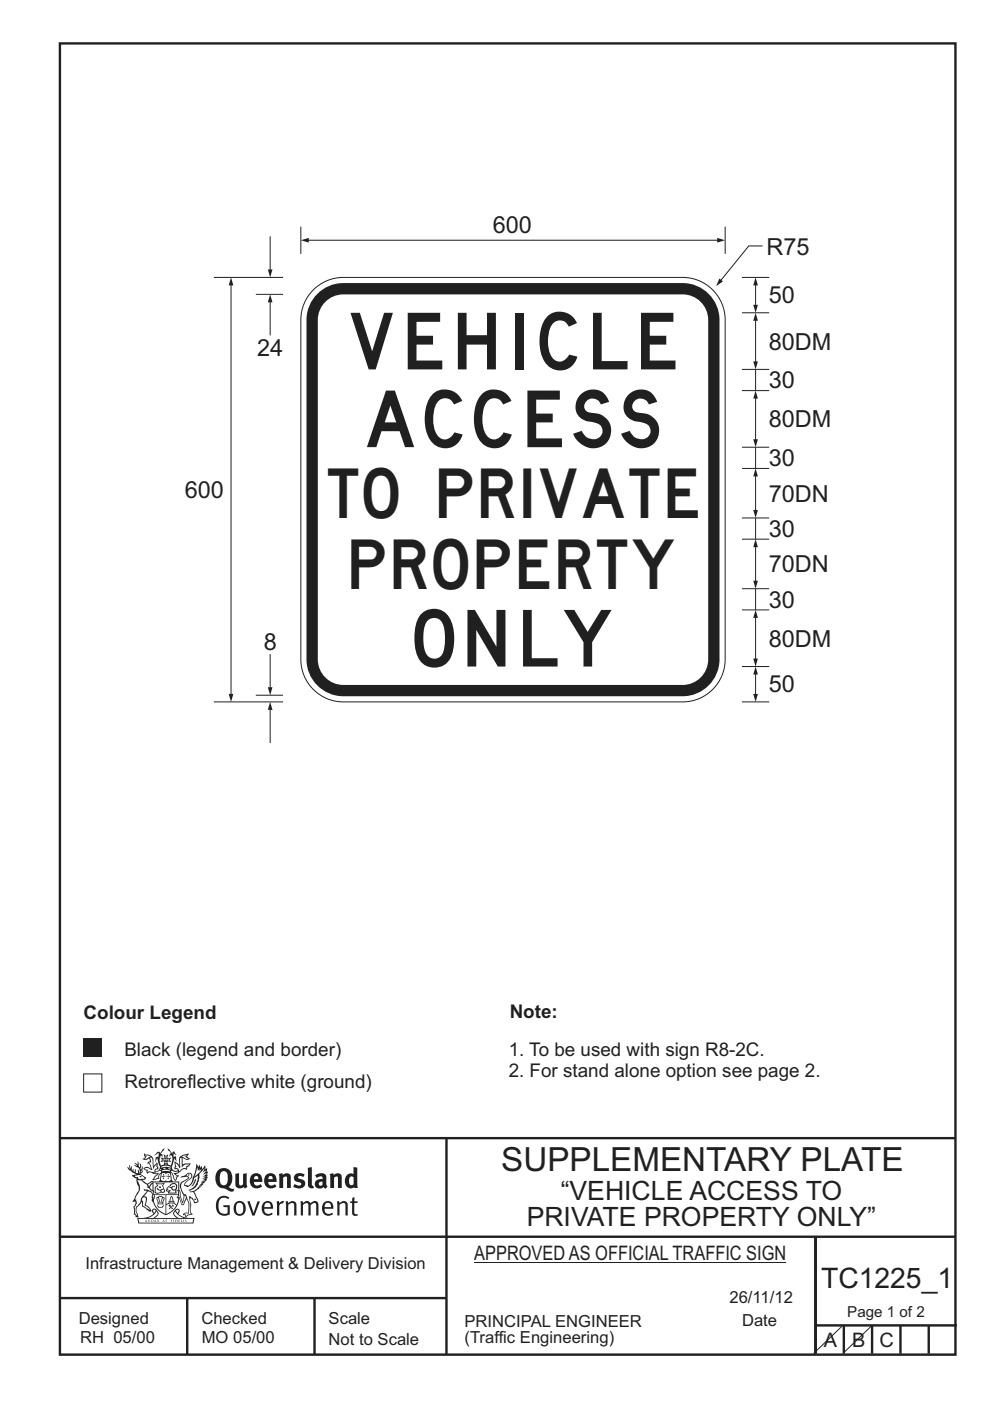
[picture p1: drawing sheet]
<svg xmlns="http://www.w3.org/2000/svg" width="210mm" height="297mm" viewBox="0 0 210 297" stroke-linecap="round" stroke-linejoin="round" font-family="sans-serif">
<g fill="none" stroke="#231f20" stroke-width=".51">
<path d="M12.7 9.2h190v278h-190zM12.7 241.3h189.9M94.7 241.4v45.8M12.7 262.2h190.1M12.7 275.2h82M39.7 275.2v12M66.7 275.2v12M173 262.2v24.8M173 281h30M179 281v6M185 281v6M191 281v6"/>
<path d="M197 281v6"/>
</g>
<path d="M100.6 267.7h66.2" fill="none" stroke="#231f20" stroke-width=".21"/>
<g fill="#231f20">
<path d="M47 248.5a2.55 2.55 0 0 0 0 2.7l.3 .1a.81 .81 0 0 0 1-.9v-.6a1.04 1.04 0 0 0-1.1-1.5zM46.3 248.1a1.82 1.82 0 0 1 2.1-.2 1.82 1.82 0 0 1 .9 1.9 2.29 2.29 0 0 1-.8 1.9l.7 .3h.5l-.2 .6a2.87 2.87 0 0 1-2-.7 2.12 2.12 0 0 1-1.7-3.1z" fill-rule="evenodd"/>
<path d="M49.9 248.9l.8-.2v2a.46 .46 0 0 0 .2 .6 .46 .46 0 0 0 .7-.2v-2.2l.7-.2v2.4l.2 .5-.6 .4-.2-.3a1.02 1.02 0 0 1-1.2 .2 1.02 1.02 0 0 1-.6-1.1z" fill-rule="evenodd"/>
<path d="M54 249.5l-.1 .5h.9a.49 .49 0 0 0-.2-.6 .49 .49 0 0 0-.6 .1zM53.4 249.2a1.34 1.34 0 0 1 1.6-.3 1.34 1.34 0 0 1 .6 1.5v.2h-1.7a.77 .77 0 0 0 .5 .8 .77 .77 0 0 0 .9-.3l.3 .4a1.59 1.59 0 0 1-2.1 .2 1.59 1.59 0 0 1-.4-2z" fill-rule="evenodd"/>
<path d="M57 249.5l-.1 .5h.9a.49 .49 0 0 0-.2-.6 .49 .49 0 0 0-.6 .1zM56.4 249.2a1.34 1.34 0 0 1 1.6-.3 1.34 1.34 0 0 1 .7 1.5v.2h-1.8a.77 .77 0 0 0 .5 .8 .77 .77 0 0 0 .9-.3l.3 .4a1.59 1.59 0 0 1-2 .2 1.59 1.59 0 0 1-.5-2z" fill-rule="evenodd"/>
<path d="M59.1 248.9l.8-.2 .1 .4a.95 .95 0 0 1 1-.3 .95 .95 0 0 1 .7 .8v2.3h-.8v-2.3a.46 .46 0 0 0-.8 .1v2.2h-.9z" fill-rule="evenodd"/>
<path d="M62.5 249.1a1.75 1.75 0 0 1 2.1-.1l-.2 .5-.6-.2a.43 .43 0 0 0-.6 .3l.4 .3a1.04 1.04 0 0 1 1.2 1.2 1.04 1.04 0 0 1-1.4 .9l-1.2-.4 .3-.6 1 .4 .4-.4a.88 .88 0 0 0-1-.5l-.4-.2-.1-.4z" fill-rule="evenodd"/>
<path d="M65.3 247.6l.8-.2 .1 3.8 .2 .2 .2 .5a.88 .88 0 0 1-1-.1 .88 .88 0 0 1-.3-1z" fill-rule="evenodd"/>
<path d="M67.8 250.6a.43 .43 0 0 0-.1 .7 .43 .43 0 0 0 .7-.1v-.7zM66.8 249.2a1.7 1.7 0 0 1 2.4 .1v1.8l.3 .4-.4 .5-.5-.3a1.03 1.03 0 0 1-1.7-.2 1.03 1.03 0 0 1 .8-1.5h.7v-.4a.8 .8 0 0 0-1.2 .1z" fill-rule="evenodd"/>
<path d="M69.9 248.9l.8-.2 .1 .4a.95 .95 0 0 1 1-.3 .95 .95 0 0 1 .7 .8v2.3h-.8v-2.3a.46 .46 0 0 0-.8 .1v2.2h-.8z" fill-rule="evenodd"/>
<path d="M74.3 249.5a1.48 1.48 0 0 0 0 1.7l.4 .1 .3-.2v-1.5l-.3-.2zM75 247.4l.8 .2 .1 4.3h-.7l-.1-.2a1.26 1.26 0 0 1-1.4 0 1.26 1.26 0 0 1-.6-1.3 1.29 1.29 0 0 1 .5-1.3 1.29 1.29 0 0 1 1.4-.2z" fill-rule="evenodd"/>
<path d="M46.4 253.9a1.72 1.72 0 0 1 2.2 0l-.2 .3a1.24 1.24 0 0 0-1.4-.1 1.24 1.24 0 0 0-.7 1.3 1.49 1.49 0 0 0 1.3 2l.7-.2v-1.3h-.9l-.1-.4h1.4v2a1.93 1.93 0 0 1-2.2-.1 1.93 1.93 0 0 1-.7-2.2l.2-.7z" fill-rule="evenodd"/>
<path d="M50.3 255.2a1.65 1.65 0 0 0 .3 2.2 .99 .99 0 0 0 1-1.5 .78 .78 0 0 0-.4-.8 .78 .78 0 0 0-.9 .1zM50 254.9a1.33 1.33 0 0 1 1.6-.1 1.33 1.33 0 0 1 .5 1.5 1.31 1.31 0 0 1-1.3 1.5 1.31 1.31 0 0 1-1.3-1.6l.1-.5z" fill-rule="evenodd"/>
<path d="M52.5 254.7l.4-.1 .9 2.6 .8-2.5h.5l-1.1 3h-.5z" fill-rule="evenodd"/>
<path d="M56.2 255.2l-.2 .7h1.4a.7 .7 0 0 0-.3-.8 .7 .7 0 0 0-.9 .1zM55.9 255a1.22 1.22 0 0 1 1.5-.2 1.22 1.22 0 0 1 .5 1.5h-1.9a.93 .93 0 0 0 .5 1 .93 .93 0 0 0 1.2-.2l.1 .3a1.43 1.43 0 0 1-1.7 .1 1.43 1.43 0 0 1-.6-1.7z" fill-rule="evenodd"/>
<path d="M58.7 254.8l.4-.2 .1 .5 .4-.3 .6-.2-.2 .6a.66 .66 0 0 0-.8 .6v1.9h-.4z" fill-rule="evenodd"/>
<path d="M60.6 254.8l.4-.2 .1 .5a.94 .94 0 0 1 1-.4 .94 .94 0 0 1 .8 .7v2.3h-.5l-.1-2.5a.81 .81 0 0 0-1.2 .3v2.2h-.4z" fill-rule="evenodd"/>
<path d="M63.7 254.7l.5-.1 .1 .5 .4-.3a.78 .78 0 0 1 1.1 .3 .9 .9 0 0 1 1-.5 .9 .9 0 0 1 .7 .8v2.3h-.4l-.1-2.5a.67 .67 0 0 0-1.1 .3v2.2h-.5v-2.4l-.4-.2-.7 .4v2.2h-.5z" fill-rule="evenodd"/>
<path d="M69 255.2l-.2 .7h1.4a.7 .7 0 0 0-.3-.8 .7 .7 0 0 0-.9 .1zM68.7 255a1.22 1.22 0 0 1 1.5-.2 1.22 1.22 0 0 1 .5 1.5h-1.9a.93 .93 0 0 0 .5 1 .93 .93 0 0 0 1.2-.2l.1 .3a1.44 1.44 0 0 1-1.7 .1 1.44 1.44 0 0 1-.6-1.7z" fill-rule="evenodd"/>
<path d="M71.4 254.8l.5-.2 .1 .5a.94 .94 0 0 1 1-.4 .94 .94 0 0 1 .7 .7v2.3h-.4l-.1-2.5a.81 .81 0 0 0-1.2 .3v2.2h-.5z" fill-rule="evenodd"/>
<path d="M74.7 254l.5-.2v.9h.7l-.1 .4h-.7l.1 2.2 .1 .1h.5l.1 .3a.75 .75 0 0 1-1.2-.6v-2h-.4v-.4h.4z" fill-rule="evenodd"/>
<path d="M30.8 244.9l1.1 .3-.9 .5h-.4l.5-.5zM31.8 245.5l.2-.1a2.44 2.44 0 0 1 .4 2l.1 .4 .7-1-.1 .6 .3 .3a.57 .57 0 0 0-.6 .8l-1-.2-.5 .2 .1-.5-.7-.2 .6-.2 1 .5 .1-.1-.6-1.3-.2-.1 .5-.1zM30.7 244.5l-.2 .4 .3 .4-.6 .4a1.04 1.04 0 0 0 1.4-.1l.2 .7h-.4l-.2 .4a.94 .94 0 0 1 .9 1.1l-.2-.1a1.16 1.16 0 0 0-1.5-.1l.3 .4 .4 .2 .1 .5 .2 .2v-.2a.94 .94 0 0 1 1.1 .2h.9l-1.2 1.2a1.13 1.13 0 0 0 1.2-.2l.4-.1-.1-.4 .5-.7a.83 .83 0 0 0-.6 1.1l-.3-.1-.7 .3 1.1-1.4-.5 .2-.5-.1 1.3-.5-.2-.2-.8 .4v-.3l.2-.2 .3 .1 .1-.3-.2-.4v-.6l-.2-.3-.6 .9v-.7a1.42 1.42 0 0 0-1.7-1.8z" fill-rule="evenodd"/>
<path d="M38.5 245.3l.5-.3 .7-.1-.6 .3 .8 .5h-.3zM38.3 245.5h.2l.1 2a1.69 1.69 0 0 1 1.5-.7l-.7 .5 .1 .5a1.1 1.1 0 0 0-1.5 .6l-.1-.5-.2-.2h-.5l.2-.4-.2-.7a1.42 1.42 0 0 1 .8 1.1l.2-.1zM37.1 246.2l.1 1-.2 .3v.5l.6-.1 .1 .2a.96 .96 0 0 1-1.1-.1l-.1 .1a1.06 1.06 0 0 0 1.3 .2v.1a.72 .72 0 0 1-1 .2l.3 .5 .6 .3-.4 .1-.1 .7-.3-.4-.3-1.1-.4-.4 .4 .9a1.54 1.54 0 0 0 .6 1.2l.2-.3a.58 .58 0 0 1 .5-.7l.1-.2h-.3l-.4-.3 .9-.5a.93 .93 0 0 1 1.1-.5l.1 .2 .2-.1 .1-.5a.99 .99 0 0 0 .7-.9l-1.3 .1-.4 .3v-1.5l.9 .4 .8-.3h-.3l-.5-.4 .4-.7-.7 .2a1.46 1.46 0 0 0-1.3 2.1v.4l-.2-.4z" fill-rule="evenodd"/>
<path d="M35.6 248.9l.2 .1-.1 .4h.3l-.3 .1v.5l-.1-.6h-.3l.3-.1z" fill-rule="evenodd"/>
<path d="M34.6 248.9l.2 .1-.1 .3 .4 .1h-.4v.6l-.1-.5-.3-.1h.3z" fill-rule="evenodd"/>
<path d="M34.3 248.8a.57 .57 0 0 1 .9 .2 .57 .57 0 0 1 .9-.2l.2 1.4-.2 .1a.57 .57 0 0 1-.9-.1 .69 .69 0 0 1-1.1 0zM34.2 248.1l-.3 2.1-.2 .4h2.9l-.1-.4-.3-2.1h-.2v.3l-.8-.1-.9 .1 .1-.3z" fill-rule="evenodd"/>
<path d="M34.2 252.4a.3 .3 0 0 0 .6 0 .3 .3 0 0 0-.6 0zM33.3 251l.3 .3-.3 .3a.79 .79 0 0 0 0 1.3l.8-.2-.1-.3a.55 .55 0 0 1-.7-.6h.1l.1 .3 .4 .1 .8-.2-.4-.7 .4-.3-.7 .1zM33 250.7l1.1 .2 .9-.2-.4 .7 .4 1.1a.56 .56 0 0 1-.8 .3l-.2 .1a.73 .73 0 0 1-.9 .1 .73 .73 0 0 1-.3-.9v-.4l.5-.4z" fill-rule="evenodd"/>
<path d="M35.6 251.9l.7-.5a.58 .58 0 0 1 1-.1 .58 .58 0 0 1-.5 .9l-.2-.3a.43 .43 0 0 1 .6-.3v-.1a.57 .57 0 0 0-.8 .2l-.2-.1-.3 .2 .4 .1a.55 .55 0 0 0 .9 .5v.5h-1.3l.3-.4-.1-.2-.6 .1 .2-.2-.2-.1zM35.4 251.8l-.1 .2a.39 .39 0 0 0 .2 .7l.3-.1-.2 .5h1.9l-.1-.8a.86 .86 0 0 0-.1-1.4 .86 .86 0 0 0-1.3 .4z" fill-rule="evenodd"/>
<path d="M36 254.8h.8v.2h-.8zM36.4 253.8l.2 .8h-.4zM36.4 253.5l-.3 .5-.1 .6h-.2v.4l-.7 .4 .1 .2a1.48 1.48 0 0 1 2.2 .1l.2-.1-.6-.5v-.5h-.2l-.1-.6z" fill-rule="evenodd"/>
<path d="M35.8 255.4l.3 .1 .2 .3 .3-.2-.2-.2a.38 .38 0 0 1 .4 .5l-.1-.2-.3 .3 .3 .2-.3 .2-.1-.3-.4 .3-.1-.2 .4-.3-.2-.1-.1 .1z" fill-rule="evenodd"/>
<path d="M34.5 254h.2v.2l-.3 .6h-.1zM33.6 255.3h.9v.2a.55 .55 0 0 1-.8 .4v-.2h-.2zM33.4 254h.2l.2 .8h-.2zM33.6 255h.8l.1 .1-.8 .1zM33.8 253.7h.5l-.2 1.1h-.2zM33.3 253.8l-.1 .3 .3 1.2a.48 .48 0 0 0-.1 .5 .48 .48 0 0 0 .4 .3l.6-.1a.49 .49 0 0 0 .2-.7l.3-1.2-.1-.3a1.42 1.42 0 0 0-1.5 0z" fill-rule="evenodd"/>
<path d="M33.6 251.6h.5l.1 .3h-.4z" fill-rule="evenodd"/>
<path d="M41.3 250.1l.3-.2-.2 .9-.6 .7h-.2l.5-.7z" fill-rule="evenodd"/>
<path d="M39.7 249l.3-.2 .5 .2a.88 .88 0 0 1-.6 1.1 1.22 1.22 0 0 0-.8 1.3l.5 .2a.72 .72 0 0 0 .9-.4l.5-.8 .2-.6 .8-.6v.3a2.85 2.85 0 0 1-2 2.8l.1 .1a2.13 2.13 0 0 0 1.9-1.5l-.1-.2a2.01 2.01 0 0 0 .3-1.8l1.2-1.3-.4 1 .7-.5-.7 1 .8-.4-.8 .8 .7-.1-.9 .5 .8-.1-.8 .4h.7l-.8 .3 .3 .2h-.4l.2 .4-.4-.1 .2 .3h-.4l.1 .3h-.1a2.16 2.16 0 0 1-2 1l.1 .2h.4a.76 .76 0 0 1 .7 .7l.5 1.2-.6 .2a1.45 1.45 0 0 0-1.2-1.3l.3 1.8-.1 1.9 .4 .2a1.07 1.07 0 0 0-1.2 .4v-.3l-.5-.2a.87 .87 0 0 1 1-.1l.1-.7a4.4 4.4 0 0 0-.6-3.1l-.1-.3h-.2a2.16 2.16 0 0 1-.7-2.2l.3-.3 1.2-.8a.55 .55 0 0 0-.4-.7zM37.8 252.4a.76 .76 0 0 1 .3 1.1l.6 1.6 .4-1.7 .2 .1a.61 .61 0 0 1-.1 .9l-.3 .9h-.2l-.7-1.6-.3 .1a1.18 1.18 0 0 0 .1-1.4zM41.8 247.5l.2 .8 .3-.6v.6l.3-.5a1.9 1.9 0 0 1-1.1 1.4l-.3 .3zM38.2 249.6l1.4-.1 .2 .1v.3l-.5 .3a1.26 1.26 0 0 0-1 1.9l.2 .7a1.84 1.84 0 0 1 .2 2l-.4-1.3a.96 .96 0 0 0-.4-1.3l-.4 .3a.78 .78 0 0 1-.1 1.3l.2 .2h.4l.4 1.1a.38 .38 0 0 0 .2 .4 .38 .38 0 0 0 .4-.1l.6-1.2a2.94 2.94 0 0 1 .3 2.5v.5l-.8-.1-.3 .4v.2l.4-.1 .1 .4 .2 .1a1.02 1.02 0 0 1 1.3-.5l-.1-.4-.3-.1 .2-1.7-.3-1.4 .1 .1a1.14 1.14 0 0 1 .7 .9 .63 .63 0 0 0 .9-.2 .63 .63 0 0 0-.2-.8l-.6-1.3 .9-.6 .2-.3 .2-.1v-.2h.3l-.1-.3h.4l-.1-.3 .5-.1-.2-.2 .5-.4 .1-.2-.3 .1 .5-.6-.3 .1 .3-.6-.4 .1 .4-.5v-.3l-.3 .2 .1-.6v-.3l-.4 .3-.1-.8-.5 .8-.2-.7-.2 .5-.3-.8-.1 .6-.5-.8-.1 1.4-.7 1.9a1.81 1.81 0 0 1-.9 1.4l-.6-.2a1.75 1.75 0 0 1 1.1-1.2 .75 .75 0 0 0 .1-1.3 .75 .75 0 0 0-1.2 .5z" fill-rule="evenodd"/>
<path d="M41.2 254.2l.3-.1 .1 .3h-.4z" fill-rule="evenodd"/>
<path d="M29.4 258.4h11.6l-.2 .8h-11.3zM31.3 258.2l.5-.1a2.48 2.48 0 0 0 1.4-1.3l.2 .6-.5 .5-.4 .3zM32.5 256.6l.3-.2 .2 .2-.3 .6zM37.2 256.8a2.65 2.65 0 0 0 1.8 1.4h-1.1l-.5-.3-.5-.5zM37.4 256.6l.2-.2 .3 .2-.3 .6zM29.2 258.2l.1 1.2h11.7l.3-1.1-.2-.1a4.1 4.1 0 0 1-3.3-.9l.3-.4-.1-.5a1.06 1.06 0 0 0-1.3 .9l.2 .4 .6 .5h-4.7l.3-.1a.84 .84 0 0 0 .6-.7 .84 .84 0 0 0-.5-.9l-.3-.2-.5 .1-.1 .5 .3 .4a4.2 4.2 0 0 1-3.4 .9z" fill-rule="evenodd"/>
<path d="M31 258.7l.1 .2h-.2zM31 258.6l-.3 .5 .4-.1 .2 .1z" fill-rule="evenodd"/>
<path d="M31.3 258.6h.2v.4a.25 .25 0 0 0 .3-.1 .25 .25 0 0 0-.1-.3h.1a.29 .29 0 0 1 0 .4 .29 .29 0 0 1-.4 0 .29 .29 0 0 1 0-.4z" fill-rule="evenodd"/>
<path d="M32.2 258.6a.22 .22 0 0 1 .3 .2 .22 .22 0 0 1-.3 .2zM32 258.6v.5a.33 .33 0 0 0 .5-.1 .33 .33 0 0 0 0-.4 .33 .33 0 0 0-.5 0z" fill-rule="evenodd"/>
<path d="M32.9 258.7l.1 .2h-.2zM32.9 258.6l-.2 .5 .3-.1 .2 .1z" fill-rule="evenodd"/>
<path d="M33.3 258.6h.2v.2l.3-.2-.2 .2 .2 .3-.3-.2-.1 .2h-.1l.2-.3z" fill-rule="evenodd"/>
<path d="M34.7 258.7l.1 .2h-.2zM34.7 258.6l-.3 .5 .4-.1 .2 .1z" fill-rule="evenodd"/>
<path d="M35 258.6h.4h-.1v.5h-.2l.1-.5z" fill-rule="evenodd"/>
<path d="M36.2 258.6h.3h-.2v.2h.2h-.2l.1 .3h-.2z" fill-rule="evenodd"/>
<path d="M36.7 258.6h.2v.5h-.2z" fill-rule="evenodd"/>
<path d="M37.3 258.6a.22 .22 0 0 1 .3 .2 .22 .22 0 0 1-.3 .2zM37.1 258.6v.5a.33 .33 0 0 0 .5-.1 .33 .33 0 0 0 0-.4 .33 .33 0 0 0-.5 0z" fill-rule="evenodd"/>
<path d="M37.8 258.6h.3h-.1v.2h.1h-.1v.2l.1 .1h-.3z" fill-rule="evenodd"/>
<path d="M38.3 258.6h.3l-.1 .4 .2 .1h-.4z" fill-rule="evenodd"/>
<path d="M38.9 258.6h.2v.5h-.2z" fill-rule="evenodd"/>
<path d="M39.3 258.6h.2l-.2 .1 .2 .2-.1 .2h-.1v-.2l.2 .1z" fill-rule="evenodd"/>
<path d="M34.2 247.4a1.51 1.51 0 0 1 2 .2 2.67 2.67 0 0 0-2.1 0zM35.7 247.6l.4 .2 .1 .2-.4-.1zM34.6 247.7l.4-.1 .2 .2h-.4zM34 247.9l.3 .1-.3 .1zM34.9 246.9l.3-.2 .2 .2zM34.9 245.7h.2v.4h-.2zM35 245.1l.2 .2 .2-.2-.1 .4h-.2zM35.1 246.3h.2l.1 .4-.2-.2-.2 .2zM35.3 245.7h.2v.4h-.2zM34.4 245.7l.3 .1v.2l-.3 .1 .2-.2zM35.7 245.8l.3-.1-.2 .2 .2 .2-.4-.1zM32.7 244.9l1-.5-.1 1-.2-.1-.4 .1-.2 1.1 .5-1 .2 .9a1.84 1.84 0 0 1 .3 1.7l.4 .1a2.48 2.48 0 0 1 2.2 .1l.2-.3-.2-.7 .7-1.7 .4 .6-.2-1-.2-.1-.2 .3v-.9l.6 .4-.6-.7h-.3l-.1 .4-.5-.8-.5-.3 .2 .4 .5 .6-.4 .7 .4-.3a2.06 2.06 0 0 1 0 2.2l-.6-.2-.1-.6 .1-.1 .8 .2-.4-.5 .4-.5-.7 .2-.2-.2 .2-.7-.5 .4-.5-.4 .2 .7-.2 .2-.7-.2 .4 .5-.4 .5 .7-.2 .2 .1-.2 .6-.5 .2a2.02 2.02 0 0 1 0-2.2l.3 .5-.1-.6-.3-.1 .8-1.2-.5 .3-.4 .7-.2-.3a.8 .8 0 0 0-.8 .5z" fill-rule="evenodd"/>
<path d="M29.2 250.1l.3 .2a.61 .61 0 0 1 .8 .3l.3 .2a.8 .8 0 0 1 .6 1l.4 .1 .5 .6a1 1 0 0 1 .5 1l-.1 .7v-.5h-.1a.96 .96 0 0 0-.8-1.3l-.3-.2h-.6l-.1-.1-.2 .1 .2 .3h.5l-1.1 1.4-.2 .9-.4 .6a1.33 1.33 0 0 0-.5 1.8l.2 .5a1.26 1.26 0 0 1-.5-1.4l-.1-.4a1.56 1.56 0 0 0 .4-1.7l-.3 .2 .2-.5a3.2 3.2 0 0 0 .7-3zM30.4 253.9h.4a2.06 2.06 0 0 1-.1 1.6l.7 .5 .4 .5-.6-.2-.8-.6-.1-.9a.51 .51 0 0 1 .1-.9zM28.6 249.3a1.52 1.52 0 0 1 2.1 .6l-1.1 .1-.2-.1-.2-.4-.4 .1zM27.5 247v.8l-.3-.4-.2 .1a3.1 3.1 0 0 0 2 1.5l-1 .1 .5 .6 .5 .1v1.1a1.84 1.84 0 0 1-.2 2.5l-.4 .9-.4 .4 .3 .1 .4-.1 .1 .4-.2 .5-.3 .2 .1 1.8 .2-.1 .2 .6h.2l.4-.1-.1-.5a1.3 1.3 0 0 1-.1-1.6l.8-1.1 .2 1.1 .6 .2 .4 .6 .2-.2 .2 .4 .5-.1a1.85 1.85 0 0 0-1.2-1.3l.1-.3a1.39 1.39 0 0 0 0-1.5h-.5l.5-.6a.66 .66 0 0 1 .9-.4 .66 .66 0 0 1 .3 .9l-.1 .4h.2v.1l-.2 .3 .2 .5 .2-.3a2.24 2.24 0 0 0 .1-2.2 .73 .73 0 0 1-.7-.6 .73 .73 0 0 1 .5-.8l.1-.2a.94 .94 0 0 0-.9 .8 .48 .48 0 0 1-.1-.5 .48 .48 0 0 1 .5-.3l.5-.3a.51 .51 0 0 0-.8 .2l-.5 .3-1-.8 .6-.1 .1-.5-1.1-.7 .5-.4v-.4l-.5 .5 .1-.2a.69 .69 0 0 0 .2-1.1v.5l-.3 .2 .1-1.1-.3-.2 .1 .6-.1 .2-.4-1.2v.6l-.7-.3 .6 .6-.6-.2 .2 .3a1 1 0 0 1 .8 1.5l-.2-.8v.8l-.5-.2-.1-.7-.2 .6-.2-.1v-.6l-.2 .4-.2-.2 .1-.7-.2 .5z" fill-rule="evenodd"/>
<path d="M29.5 249.5l.3-.2 .3 .3z" fill-rule="evenodd"/>
<path d="M32.4 250.5h5.6v2l-.2-.1v-1.7h-5.2v2.5h5.2v-.8l.1 .2-.1 1.1v-.3h-2.5v4a4.1 4.1 0 0 0 2.6-3.6l.1-.1a4 4 0 0 1-2.8 3.9 4.2 4.2 0 0 1-2.8-4.7l.1 1.3 .1-.1a3.8 3.8 0 0 0 2.5 3.3v-4h-2.5l-.2-.9z" fill-rule="evenodd"/>
<circle cx="40" cy="249.1" r=".17"/>
</g>
<path d="M63.8 48v5.8M65.4 50.9h86.9M153.8 48v5.8M157.4 129.3h5.7M157.4 148.8h5.7M157.4 141.3h5.7M178.6 281.2l-6 5.8" fill="none" stroke="#231f20" stroke-width=".21"/>
<g fill="#231f20">
<path d="M152.1 50.4l1.7 .5-1.7 .5z"/>
<path d="M63.8 50.9l1.7-.5v1z"/>
</g>
<path d="M160.3 142.9v4.4" fill="none" stroke="#231f20" stroke-width=".21"/>
<g fill="#231f20">
<path d="M159.8 147.1h1l-.5 1.7z"/>
<path d="M160.3 141.3l.5 1.7h-1z"/>
</g>
<path d="M66.5 61.5a9 9 0 0 1 6.3-2.7h72a9 9 0 0 1 9 9v72a9 9 0 0 1-9 9h-72a9 9 0 0 1-9-9v-72a9 9 0 0 1 2.7-6.3z" fill="none" stroke="#231f20" stroke-width=".21"/>
<path d="M67.3 62.3a7.8 7.8 0 0 1 5.5-2.3h72a7.8 7.8 0 0 1 7.8 7.8v72a7.8 7.8 0 0 1-7.8 7.8h-72a7.8 7.8 0 0 1-7.8-7.8v-72a7.8 7.8 0 0 1 2.3-5.5z" fill-rule="evenodd" fill="#231f20"/>
<path d="M69 64a5.4 5.4 0 0 1 3.8-1.6h72a5.4 5.4 0 0 1 5.4 5.4v72a5.4 5.4 0 0 1-5.4 5.4h-72a5.4 5.4 0 0 1-5.4-5.4v-72a5.4 5.4 0 0 1 1.6-3.8z" fill-rule="evenodd" fill="#fff"/>
<path d="M161.7 52.1h-2.9l-5.9 7.4" fill="none" stroke="#231f20" stroke-width=".21"/>
<path d="M152.6 59l.7 .7-1.4 1z" fill="#231f20"/>
<path d="M160.3 130.9v8.9" fill="none" stroke="#231f20" stroke-width=".21"/>
<g fill="#231f20">
<path d="M159.8 139.6h1l-.5 1.7z"/>
<path d="M160.3 129.3l.5 1.7h-1z"/>
</g>
<path d="M157.4 66.3h5.7M157.4 78.3h5.7M160.3 67.9v8.9" fill="none" stroke="#231f20" stroke-width=".21"/>
<g fill="#231f20">
<path d="M159.8 76.6h1l-.5 1.7z"/>
<path d="M160.3 66.3l.5 1.7h-1z"/>
</g>
<path d="M157.4 58.8h5.7M160.3 60.4v4.4" fill="none" stroke="#231f20" stroke-width=".21"/>
<g fill="#231f20">
<path d="M159.8 64.6h1l-.5 1.7z"/>
<path d="M160.3 58.8l.5 1.7h-1z"/>
</g>
<path d="M157.4 82.8h5.7M157.4 94.8h5.7M160.3 84.4v8.9" fill="none" stroke="#231f20" stroke-width=".21"/>
<g fill="#231f20">
<path d="M159.8 93.1h1l-.5 1.7z"/>
<path d="M160.3 82.8l.5 1.7h-1z"/>
</g>
<path d="M160.3 78.3v4.5M157.4 99.3h5.7M160.3 94.8v4.5M157.4 109.8h5.7M157.4 114.3h5.7M160.3 100.9v7.4M160.3 109.8v4.5M157.4 124.8h5.7M160.3 124.8v4.5" fill="none" stroke="#231f20" stroke-width=".21"/>
<g fill="#231f20">
<path d="M159.8 108.1h1l-.5 1.7z"/>
<path d="M160.3 99.3l.5 1.7h-1z"/>
</g>
<path d="M160.3 115.9v7.4" fill="none" stroke="#231f20" stroke-width=".21"/>
<g fill="#231f20">
<path d="M159.8 123.1h1l-.5 1.7z"/>
<path d="M160.3 114.3l.5 1.7h-1z"/>
</g>
<path d="M45.4 58.8h14.6M49 60.4v86.9M54.3 62.4h5.7M45.4 148.8h14.6M54.3 147.4h5.7" fill="none" stroke="#231f20" stroke-width=".21"/>
<g fill="#231f20">
<path d="M48.5 147.1h1l-.5 1.7z"/>
<path d="M49 58.8l.5 1.7h-1z"/>
</g>
<path d="M57.3 138.7v7.2" fill="none" stroke="#231f20" stroke-width=".21"/>
<path d="M56.8 145.7h1l-.5 1.7z" fill="#231f20"/>
<path d="M57.3 50.1v7.2" fill="none" stroke="#231f20" stroke-width=".21"/>
<path d="M56.8 57.1h1l-.5 1.7z" fill="#231f20"/>
<path d="M57.3 150.4v7.1" fill="none" stroke="#231f20" stroke-width=".21"/>
<path d="M57.3 148.8l.5 1.7h-1z" fill="#231f20"/>
<path d="M57.3 64v7.1" fill="none" stroke="#231f20" stroke-width=".21"/>
<path d="M57.3 62.4l.5 1.7h-1z" fill="#231f20"/>
<path d="M17.7 227.7h3.9v3.8h-3.9z" fill-rule="evenodd" fill="#fff" stroke="#231f20" stroke-width=".21"/>
<path d="M17.7 220.1h3.9v3.9h-3.9z" fill="#231f20"/>
<path d="M185 281l-6 5.8" fill="none" stroke="#231f20" stroke-width=".21"/>
<g font-size="12" fill="#231f20">
<text x="74.3" y="78.3">VEHICLE</text>
<text x="77.8" y="94.8">ACCESS</text>
<text x="87.9" y="141.3">ONLY</text>
</g>
<g font-size="10.5" fill="#231f20">
<text x="69.6" y="109.8">TO PRIVATE</text>
<text x="74.6" y="124.8">PROPERTY</text>
</g>
<text font-size="7.1" fill="#231f20" x="106.3" y="248.2">SUPPLEMENTARY PLATE</text>
<text font-size="6" fill="#231f20" x="174.1" y="273.1">TC1225_1</text>
<g font-size="5.6" fill="#231f20">
<text x="118.9" y="254.5">“VEHICLE ACCESS TO</text>
<text x="111.7" y="260">PRIVATE PROPERTY ONLY”</text>
</g>
<g font-size="5" fill="#231f20">
<text x="104.5" y="49.5">600</text>
<text x="162.6" y="54">R75</text>
<text x="163.1" y="64.2">50</text>
<text x="54.5" y="75.5">24</text>
<text x="163.1" y="74.1">80DM</text>
<text x="163.1" y="82.3">30</text>
<text x="163.1" y="90.6">80DM</text>
<text x="163.1" y="98.8">30</text>
<text x="39.2" y="105.6">600</text>
<text x="163.1" y="106.4">70DN</text>
<text x="163.1" y="113.8">30</text>
<text x="163.1" y="121.4">70DN</text>
<text x="163.1" y="128.8">30</text>
<text x="56" y="137.9">8</text>
<text x="163.1" y="137.1">80DM</text>
<text x="163.1" y="146.7">50</text>
</g>
<g font-size="4.2" fill="#231f20">
<text x="100.6" y="267.2">APPROVED AS OFFICIAL TRAFFIC SIGN</text>
<text x="174.7" y="285.6">A</text>
<text x="180.7" y="285.6">B</text>
<text x="186.6" y="285.6">C</text>
</g>
<g font-size="4" fill="#231f20">
<text x="17.7" y="216">Colour Legend</text>
<text x="108.1" y="215.8">Note:</text>
<text x="26.4" y="223.8">Black (legend and border)</text>
<text x="107.9" y="223.8">1. To be used with sign R8-2C.</text>
<text x="26.4" y="230.7">Retroreflective white (ground)</text>
<text x="107.9" y="228.3">2. For stand alone option see page 2.</text>
</g>
<g font-size="3.5" fill="#231f20">
<text x="18.1" y="269.1">Infrastructure Management &amp; Delivery Division</text>
<text x="16.7" y="280.7">Designed</text>
<text x="42.7" y="280.7">Checked</text>
<text x="69.7" y="280.7">Scale</text>
<text x="98.5" y="281.4">PRINCIPAL ENGINEER</text>
<text x="154.7" y="276.3">26/11/12</text>
<text x="157.4" y="281.2">Date</text>
<text x="17" y="284.8">RH 05/00</text>
<text x="42.8" y="284.8">MO 05/00</text>
<text x="69.7" y="285.2">Not to Scale</text>
<text x="98.5" y="284.8">(Traffic Engineering)</text>
</g>
<text font-size="3.2" fill="#231f20" x="179.7" y="279.2">Page 1 of 2</text>
</svg>
